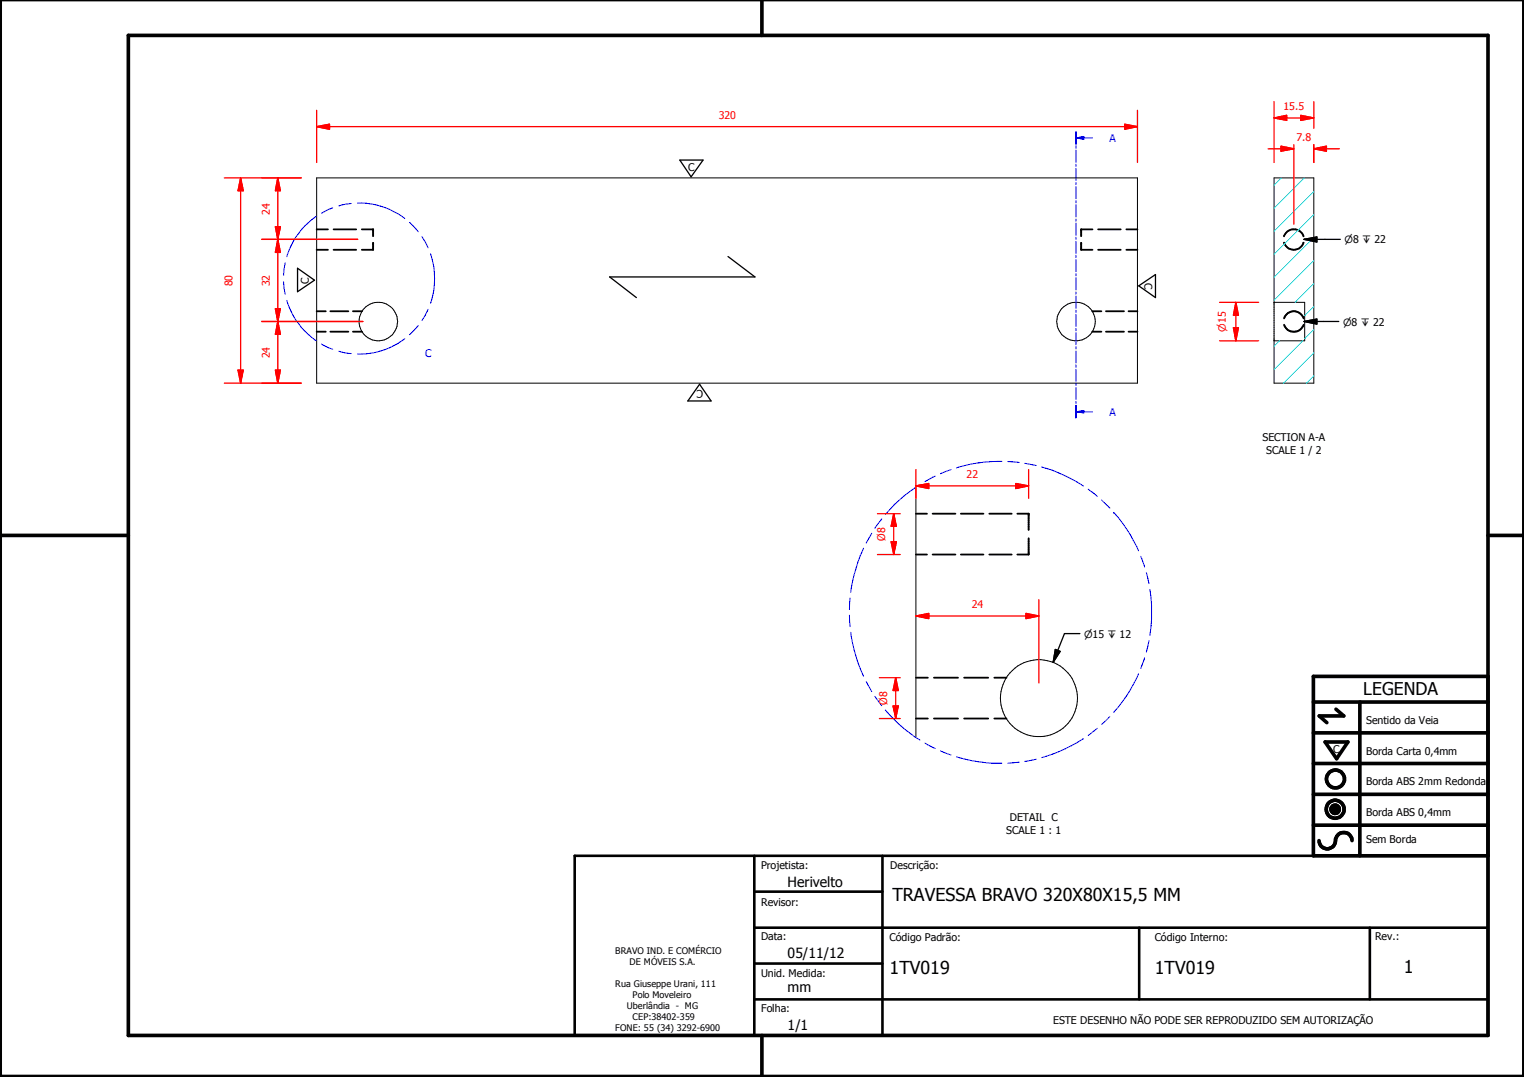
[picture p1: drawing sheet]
<svg xmlns="http://www.w3.org/2000/svg" width="297mm" height="210mm" viewBox="0 0 297 210" stroke-linecap="round" stroke-linejoin="round" font-family="sans-serif">
<g fill="#000">
<circle cx="72.7" cy="44.7" r=".18"/>
<circle cx="72.7" cy="47.3" r=".18"/>
<circle cx="210.7" cy="44.7" r=".18"/>
<circle cx="210.7" cy="47.3" r=".18"/>
<circle cx="200.5" cy="100.1" r=".18"/>
</g>
<g fill="none" stroke="#000" stroke-width=".35">
<path d="M61.7 44.7h2.2M61.7 48.7h2.2M65 44.7h4.4M65 48.7h4.4M70.5 44.7h2.2v1.3M72.7 47.3v1.4h-2.2M210.7 47.3v1.4h2.2M212.9 44.7h-2.2v1.3M214 44.7h4.4M214 48.7h4.4M219.5 44.7h2.2M219.5 48.7h2.2"/>
<path d="M250.3 46.1a2 2 0 0 1 1.9-1.4 2 2 0 0 1 1.9 1.4M250.3 47.3a2 2 0 0 0 1.9 1.4 2 2 0 0 0 1.9-1.4M61.7 60.7h1.8M61.7 64.6h1.8M64.4 60.7h3.5M64.4 64.6h3.5M68.8 60.7h1.8M68.8 64.6h1.8M212.9 60.7h1.8M212.9 64.6h1.8M215.6 60.7h3.5M215.6 64.6h3.5"/>
<path d="M220 60.7h1.7M220 64.6h1.7M250.3 62.1a2 2 0 0 1 1.9-1.4 2 2 0 0 1 1.9 1.4M250.3 63.3a2.01 2.01 0 0 0 1.9 1.4 2.01 2.01 0 0 0 1.9-1.4M178.5 100.1h2.2M178.5 108.1h2.2M181.8 100.1h4.4M181.8 108.1h4.4M187.3 100.1h4.4M187.3 108.1h4.4M192.8 100.1h4.4M192.8 108.1h4.4"/>
<path d="M198.3 100.1h2.2v3.2M200.5 104.9v3.2h-2.2M178.5 132.1h2.3M182 132.1h4.7M187.9 132.1h4.7M193.8 132.1h2.4M178.5 140h2.3M182 140h4.7M187.9 140h4.7M193.8 140h2.4"/>
</g>
<g fill="none" stroke="#000" stroke-width=".19">
<path d="M61.7 34.7h160v40h-160zM248.3 34.7h7.8v40h-7.8zM248.3 58.9h6v7.5h-6M178.5 95v48.7M259.4 157.6l1.6 .1zM259.4 157.7l1.6 .1zM259.4 157.8l1.6 .1zM259.4 157.9h1.6v.1zM259.4 157.9l1.6 .1h-1.5zM259.4 157.6h1.6zM259.5 158h1.5zM259.5 158l1.4 .1z"/>
<path d="M259.5 157.5l1.5 .1zM259.5 158.1h1.4zM259.5 157.4l1.5 .1zM259.5 158.1l1.4 .1zM259.5 157.3l1.4 .1zM259.6 158.2h1.3zM259.6 158.2h1.2zM259.6 157.2l1.3 .1zM259.6 158.2l1.2 .1zM259.6 157.2h1.3zM259.7 158.3h1.1zM259.7 158.3l1 .1z"/>
<path d="M259.7 157.1l1.1 .1zM259.7 157.1h1.1zM259.8 158.4h.9zM259.8 158.4h.8zM259.8 157.1h1zM259.8 157.1h.9zM259.8 158.4l.8 .1zM259.8 157l.9 .1zM259.8 157h.8zM259.9 158.5h.7zM259.9 158.5h.6zM259.9 157h.7z"/>
<path d="M260 158.5h.5zM260 158.5h.4zM260 157h.6zM260.1 158.5h.3zM260.1 158.5h.2zM260.1 156.9l.4 .1zM260.1 156.9h.3zM260.1 156.9h.2z"/>
<circle cx="73.7" cy="62.7" r="3.8"/>
<circle cx="209.7" cy="62.7" r="3.7"/>
<circle cx="202.5" cy="136.1" r="7.5"/>
</g>
<g fill="#000">
<path d="M259.4 157.6h1.6zM259.5 157.5l1.5 .1zM259.5 157.4l1.5 .1zM259.5 157.3l1.4 .1zM259.6 157.2l1.3 .1zM259.6 157.2h1.3zM259.7 157.1l1.1 .1zM259.7 157.1h1.1zM259.8 157.1h1zM259.8 157.1h.9zM259.8 157l.9 .1zM259.8 157h.8z"/>
<path d="M259.9 157h.7zM260 157h.6zM260.1 156.9l.4 .1zM260.1 156.9h.3zM260.1 156.9h.2zM260.1 158.5h.2zM260 158.5h.4zM260.1 158.5h.3zM259.9 158.5h.6zM260 158.5h.5zM259.8 158.4l.8 .1zM259.9 158.5h.7z"/>
<path d="M259.8 158.4h.8zM259.7 158.3l1 .1zM259.8 158.4h.9zM259.6 158.2l1.2 .1zM259.7 158.3h1.1zM259.6 158.2h1.2zM259.5 158.1l1.4 .1zM259.6 158.2h1.3zM259.5 158l1.4 .1zM259.5 158.1h1.4zM259.4 157.9l1.6 .1h-1.5zM259.5 158h1.5z"/>
<path d="M259.4 157.6l1.6 .1zM259.4 157.7l1.6 .1zM259.4 157.8l1.6 .1zM259.4 157.9h1.6v.1z"/>
</g>
<g fill="none" stroke="#000" stroke-width=".71">
<path d="M148.5 0v6.9M297 -.1v209.9h-297v-209.9M25 6.9h265v194.9h-265zM0 104.4h25M290 104.4h7M256 136.8h34M260.4 138.2l1.5 1.3h-4.8l1.5 1.3M265 136.8v30M290 131.8h-34v35h34M256 154.8h34M256 148.8h34M256 142.8h34"/>
<path d="M258.3 144.6h4.4l-2.2 3.3zM256 160.8h34M257.1 163.8a1.62 1.62 0 0 0 1.8 1.6 1.62 1.62 0 0 0 1.4-1.9 1.63 1.63 0 0 1 1.7-1.2 1.63 1.63 0 0 1 1.5 1.5M148.5 201.8v8"/>
<circle cx="260.2" cy="157.7" r="1.76"/>
<circle cx="260.2" cy="157.7" r=".82"/>
<circle cx="260.3" cy="151.8" r="1.76"/>
</g>
<path d="M112 166.8h178v35h-178zM147 173.8h25M147 166.8v35M172 166.8v35M147 194.8h143M147 180.8h143M147 187.8h25M222 180.8v14M267 180.8v14" fill="none" stroke="#000" stroke-width=".51"/>
<g fill="none" stroke="#00f" stroke-width=".19">
<path d="M209.7 25.7v2.4M209.7 28.4v.5M209.7 29.3v2.3M209.7 32v.4M209.7 32.8v2.4M209.7 35.6v.4M209.7 36.4v2.3M209.7 39.1v.4M209.7 39.9v2.4M209.7 26.9h1.5M209.7 42.7v.4M209.7 43.5v2.3"/>
<path d="M209.7 46.2v.5M209.7 47v2.4M209.7 49.7v.5M209.7 50.6v2.4M209.7 53.3v.5M209.7 54.1v2.4M209.7 56.9v.4M209.7 57.7v2.4M209.7 60.5v.4M209.7 61.3v2.3M209.7 64v.5M209.7 64.9v2.3"/>
<path d="M209.7 67.6v.4M209.7 68.4v2.3M209.7 71.1v.5M209.7 72v2.3M209.7 74.7v.4M209.7 75.5v2.4M209.7 78.2v.5M209.7 79v2.4"/>
</g>
<path d="M209.7 25.7v2.4M209.7 79v2.4" fill="none" stroke="#00f" stroke-width=".3"/>
<path d="M209.7 26.9l1.5-.3v.5z" fill="#00f"/>
<path d="M209.7 26.9l1.5-.3v.5zM211.2 26.9h1.7M209.7 80.3h1.5" fill="none" stroke="#00f" stroke-width=".19"/>
<path d="M209.7 80.3l1.5-.3v.5z" fill="#00f"/>
<g fill="none" stroke="#00f" stroke-width=".19">
<path d="M68.4 39.7l-2.4 .4M69.7 39.6a14.6 14.6 0 0 1 9.2 3M55.3 54.9l.3 2.5M55.6 51.2l-.3 2.5M55.9 58.5a14.9 14.9 0 0 0 5.7 7.9M61.6 42.2a14.9 14.9 0 0 0-5.7 7.8M64.9 40.5l-2.3 1.1M79.8 43.3l1.7 1.9M82.3 46.1l1.1 2.2M83.9 49.4a15.3 15.3 0 0 1 0 9.7M62.6 67.1l2.3 1M66 68.5l2.4 .4"/>
<path d="M78.9 66a14.4 14.4 0 0 1-9.2 3M81.5 63.5l-1.7 1.7M83.4 60.3l-1.1 2.1M179.3 94.4l-3 2.2-2 1.8-1.8 1.9M182.3 92.8l-2 1.1M185.4 91.5l-2.1 .8M195.3 89.9a28.2 28.2 0 0 0-8.9 1.3M196.4 90l2.3 .1M199.7 90.3l2.3 .4M203 91a30.4 30.4 0 0 1 8.2 3.7M209.7 80.3l1.5-.3v.5zM211.2 80.3h1.7"/>
<path d="M212.1 95.3l1.8 1.4M214.7 97.5l1.6 1.5M217.1 99.9h.1M217.1 99.9l1.7 2 1.5 2.2 1.6 3.3M165.6 119.9l.1 2.2M165.7 116.5l-.1 2.3M168.3 106.8l-.1 .3a28.9 28.9 0 0 0-2.4 8.3M169.9 103.9l-1.1 1.9M171.9 101.1l-1.4 1.9M222.3 108.4l.8 2.1M223.4 111.6l.5 2.1M224.1 114.9a26.9 26.9 0 0 1 0 8.9"/>
<path d="M165.8 123.2a30.9 30.9 0 0 0 2.5 8.6M168.8 132.8l1.1 2M170.5 135.7l1.4 1.8M172.5 138.4l.9 .9a27.2 27.2 0 0 0 5.9 4.9M216.3 139.7l-1.6 1.5M221.9 131.3a28 28 0 0 1-4.8 7.6M223.1 128.2l-.8 2.1M223.9 124.9l-.5 2.2M180.3 144.8l2 1.1M183.3 146.3l2.1 .9M186.4 147.5l3 .8a28.1 28.1 0 0 0 5.9 .5M198.7 148.5l-2.3 .3"/>
<path d="M202 148l-2.3 .4M211.2 143.9a28.7 28.7 0 0 1-8.2 3.8M213.9 141.9l-1.8 1.4"/>
</g>
<g fill="none" stroke="#0ff" stroke-width=".19">
<path d="M249.7 34.7l-1.4 1.4M254.2 34.7l-5.9 5.9M256.1 37.3l-7.8 7.8M256.1 59.8l-1.8 1.7M256.1 55.3l-3.7 3.6M256.1 50.8l-7.8 7.7M256.1 46.3l-7.8 7.8M256.1 41.8l-7.8 7.8M249.4 66.4l-1.1 1.1M253.9 66.4l-5.6 5.6M256.1 73.2l-1.5 1.5M256.1 68.7l-6 6"/>
<path d="M256.1 64.3l-1.8 1.7"/>
</g>
<path d="M61.7 24.7h2.5" fill="none" stroke="#f00" stroke-width=".25"/>
<path d="M61.7 24.7l2.5-.5v1z" fill="#f00"/>
<path d="M61.7 24.7l2.5-.5v1zM219.2 24.7h2.5" fill="none" stroke="#f00" stroke-width=".25"/>
<path d="M219.2 24.2l2.5 .5-2.5 .5z" fill="#f00"/>
<path d="M61.7 21.5v10.2M64.2 24.7h155M219.2 24.2l2.5 .5-2.5 .5zM221.7 21.5v10.2M54.1 72.1v2.6" fill="none" stroke="#f00" stroke-width=".25"/>
<path d="M53.7 72.1h.9l-.5 2.6z" fill="#f00"/>
<path d="M53.7 72.1h.9l-.5 2.6zM54.1 62.7v2.5" fill="none" stroke="#f00" stroke-width=".25"/>
<path d="M54.1 62.7l.5 2.5h-.9z" fill="#f00"/>
<path d="M51 74.7h7.7M51 62.7h19.7M54.1 62.7l.5 2.5h-.9zM54.1 60.2v2.5M54.1 65.2v6.9" fill="none" stroke="#f00" stroke-width=".25"/>
<path d="M53.7 60.2h.9l-.5 2.5z" fill="#f00"/>
<path d="M54.1 46.7v2.5M53.7 60.2h.9l-.5 2.5z" fill="none" stroke="#f00" stroke-width=".25"/>
<path d="M54.1 46.7l.5 2.5h-.9z" fill="#f00"/>
<path d="M51 46.7h18.7M54.1 46.7l.5 2.5h-.9zM54.1 44.2v2.5M54.1 49.2v11M51 62.7h19.7" fill="none" stroke="#f00" stroke-width=".25"/>
<path d="M53.7 44.2h.9l-.5 2.5z" fill="#f00"/>
<path d="M54.1 34.7v2.5M53.7 44.2h.9l-.5 2.5z" fill="none" stroke="#f00" stroke-width=".25"/>
<path d="M54.1 34.7l.5 2.5h-.9z" fill="#f00"/>
<path d="M51 34.7h7.7M54.1 34.7l.5 2.5h-.9zM54.1 37.2v7M51 46.7h18.7M46.9 72.1v2.6" fill="none" stroke="#f00" stroke-width=".25"/>
<path d="M46.4 72.1h1l-.5 2.6z" fill="#f00"/>
<path d="M46.9 34.7v2.5M46.4 72.1h1l-.5 2.6z" fill="none" stroke="#f00" stroke-width=".25"/>
<path d="M46.9 34.7l.5 2.5h-1z" fill="#f00"/>
<path d="M43.7 34.7h15M46.9 34.7l.5 2.5h-1zM46.9 37.2v34.9M240.9 58.9v2.5M43.7 74.7h15" fill="none" stroke="#f00" stroke-width=".25"/>
<path d="M132.5 31.2h4.5l-2.3 3.3zM58 52.3l3.3 2.3-3.3 2.3zM141.9 50l5.2 4h-28.3l5.2 4M222 55.7l3.2-2.2v4.5zM136.4 74.9l2.2 3.2h-4.5z" fill="none" stroke="#000" stroke-width=".25"/>
<path d="M240.9 58.9l.5 2.5h-1z" fill="#f00"/>
<path d="M240.9 58.9l.5 2.5h-1zM240.9 63.9v2.5" fill="none" stroke="#f00" stroke-width=".25"/>
<path d="M240.4 63.9h1l-.5 2.5z" fill="#f00"/>
<path d="M249.7 29h2.5M237.7 58.9h7.6M237.7 66.4h7.6M240.4 63.9h1l-.5 2.5zM240.9 61.4v2.5" fill="none" stroke="#f00" stroke-width=".25"/>
<path d="M254.2 46.7l2.5-.5v1zM254.2 46.7h7M254.2 62.7l2.5-.5v1zM254.2 62.7h6.7" fill="none" stroke="#000" stroke-width=".25"/>
<path d="M254.2 46.7l2.5-.5v1zM254.2 62.7l2.5-.5v1z" fill="#000"/>
<path d="M249.7 28.5l2.5 .5-2.5 .5z" fill="#f00"/>
<path d="M249.7 28.5l2.5 .5-2.5 .5zM256.1 29h2.4" fill="none" stroke="#f00" stroke-width=".25"/>
<path d="M256.1 29l2.4-.5v1z" fill="#f00"/>
<path d="M247.2 29h2.5M252.2 28.2v15.5M253.5 23h2.6M256.1 29l2.4-.5v1zM256.1 28.2v3.5M258.5 29h2.6" fill="none" stroke="#f00" stroke-width=".25"/>
<path d="M253.5 22.5l2.6 .5-2.6 .5z" fill="#f00"/>
<path d="M248.3 23h2.5M253.5 22.5l2.6 .5-2.6 .5z" fill="none" stroke="#f00" stroke-width=".25"/>
<path d="M248.3 23l2.5-.5v1z" fill="#f00"/>
<path d="M248.3 19.8v11.9M256.1 19.8v5.2M248.3 23l2.5-.5v1zM250.8 23h2.7M256.1 28.2v3.5M178.5 120.1h2.5" fill="none" stroke="#f00" stroke-width=".25"/>
<path d="M178.5 120.1l2.5-.6v1.1z" fill="#f00"/>
<path d="M178.5 120.1l2.5-.6v1.1zM200 120.1h2.5" fill="none" stroke="#f00" stroke-width=".25"/>
<path d="M200 119.5l2.5 .6-2.5 .5z" fill="#f00"/>
<path d="M178.5 94.7h2.5M200 119.5l2.5 .6-2.5 .5zM202.5 116.9v16.2M181 120.1h19" fill="none" stroke="#f00" stroke-width=".25"/>
<path d="M178.5 94.7l2.5-.5v1z" fill="#f00"/>
<path d="M178.5 94.7l2.5-.5v1zM198 94.7h2.5" fill="none" stroke="#f00" stroke-width=".25"/>
<path d="M198 94.2l2.5 .5-2.5 .5z" fill="#f00"/>
<path d="M178.5 91.5v5.6M181 94.7h17M198 94.2l2.5 .5-2.5 .5zM200.5 91.5v5.6M174.6 137.6v2.4" fill="none" stroke="#f00" stroke-width=".25"/>
<path d="M205.7 126.6l.9 .4-1.3 2.1zM210.5 123.5h-3l-2.2 5.6" fill="none" stroke="#000" stroke-width=".25"/>
<path d="M205.7 126.6l.9 .4-1.3 2.1z" fill="#000"/>
<path d="M174.1 137.6h1l-.5 2.4z" fill="#f00"/>
<path d="M174.1 137.6h1l-.5 2.4zM174.6 132.1v2.5" fill="none" stroke="#f00" stroke-width=".25"/>
<path d="M174.6 132.1l.5 2.5h-1z" fill="#f00"/>
<path d="M174.2 105.6v2.5M171.4 132.1h4.1M174.6 132.1l.5 2.5h-1zM174.6 134.6v3M171.4 140h4.1" fill="none" stroke="#f00" stroke-width=".25"/>
<path d="M173.7 105.6h1l-.5 2.5z" fill="#f00"/>
<path d="M173.7 105.6h1l-.5 2.5zM174.2 100.1v2.5" fill="none" stroke="#f00" stroke-width=".25"/>
<path d="M174.2 100.1l.5 2.5h-1z" fill="#f00"/>
<path d="M171 100.1h4.5M171 108.1h4.5M174.2 100.1l.5 2.5h-1zM174.2 102.6v3" fill="none" stroke="#f00" stroke-width=".25"/>
<g font-size="3.5">
<text x="173.9" y="175.7">TRAVESSA BRAVO 320X80X15,5 MM</text>
<text x="173.4" y="189.7">1TV019</text>
<text x="225.1" y="189.7">1TV019</text>
<text x="273.6" y="189.7">1</text>
</g>
<text font-size="3.4" x="265.7" y="135.4">LEGENDA</text>
<g font-size="2.7">
<text x="153.5" y="172.8">Herivelto</text>
<text x="153.5" y="186.6">05/11/12</text>
<text x="153.5" y="193.4">mm</text>
<text x="153.5" y="200.8">1/1</text>
</g>
<g font-size="2.1" fill="#f00">
<text x="140.1" y="23.1">320</text>
<text x="250.2" y="21.4">15.5</text>
<text x="252.7" y="27.4">7.8</text>
<text x="52.6" y="41.8" transform="rotate(-90 52.6 41.8)">24</text>
<text x="45.3" y="55.8" transform="rotate(-90 45.3 55.8)">80</text>
<text x="52.6" y="55.8" transform="rotate(-90 52.6 55.8)">32</text>
<text x="52.6" y="69.8" transform="rotate(-90 52.6 69.8)">24</text>
<text x="188.4" y="93.2">22</text>
<text x="172.5" y="105.4" transform="rotate(-90 172.5 105.4)">Ø8</text>
<text x="189.4" y="118.5">24</text>
<text x="172.9" y="137.4" transform="rotate(-90 172.9 137.4)">Ø8</text>
</g>
<g font-size="2.1" fill="#00f">
<text x="216.2" y="27.6">A</text>
<text x="82.8" y="69.5">C</text>
<text x="216.2" y="81">A</text>
</g>
<g font-size="2.1">
<text x="134.1" y="33.4">C</text>
<text x="60.2" y="55.3" transform="rotate(-90 60.2 55.3)">C</text>
<text x="223.1" y="55.1" transform="rotate(90 223.1 55.1)">C</text>
<text x="137" y="76.1" transform="rotate(180 137 76.1)">C</text>
<text x="246.1" y="85.9">SECTION A-A</text>
<text x="246.8" y="88.4">SCALE 1 / 2</text>
<text x="266.3" y="141.1">Sentido da Veia</text>
<text x="259.8" y="146.7">C</text>
<text x="266.3" y="147.2">Borda Carta 0,4mm</text>
<text x="266.3" y="153.1">Borda ABS 2mm Redonda</text>
<text x="196.8" y="160.1">DETAIL C</text>
<text x="266.3" y="159">Borda ABS 0,4mm</text>
<text x="196.1" y="162.5">SCALE 1 : 1</text>
<text x="266.3" y="164.4">Sem Borda</text>
<text x="148.4" y="169.3">Projetista:</text>
<text x="173.5" y="169.5">Descrição:</text>
<text x="148.4" y="176.6">Revisor:</text>
<text x="148.4" y="183.2">Data:</text>
<text x="173.4" y="183.3">Código Padrão:</text>
<text x="225.1" y="183.3">Código Interno:</text>
<text x="268" y="183.2">Rev.:</text>
<text x="148.4" y="190.5">Unid. Medida:</text>
<text x="148.4" y="197.2">Folha:</text>
<text x="205.3" y="199.5">ESTE DESENHO NÃO PODE SER REPRODUZIDO SEM AUTORIZAÇÃO</text>
</g>
<g font-size="1.9">
<text x="262" y="47.5">⌀8 ↧ 22</text>
<text x="261.8" y="63.5">⌀8 ↧ 22</text>
<text x="211.3" y="124.2">⌀15 ↧ 12</text>
</g>
<text font-size="1.9" fill="#f00" x="238.9" y="64.6" transform="rotate(-90 238.9 64.6)">⌀15</text>
<g font-size="1.8">
<text x="119.9" y="186">BRAVO IND. E COMÉRCIO</text>
<text x="122.7" y="188.1">DE MÓVEIS S.A.</text>
<text x="119.9" y="192.4">Rua Giuseppe Urani, 111</text>
<text x="122.2" y="196.7">Uberlândia - MG</text>
<text x="123.3" y="194.6">Polo Moveleiro</text>
<text x="119.9" y="201">FONE: 55 (34) 3292-6900</text>
<text x="123.3" y="198.8">CEP:38402-359</text>
</g>
</svg>
